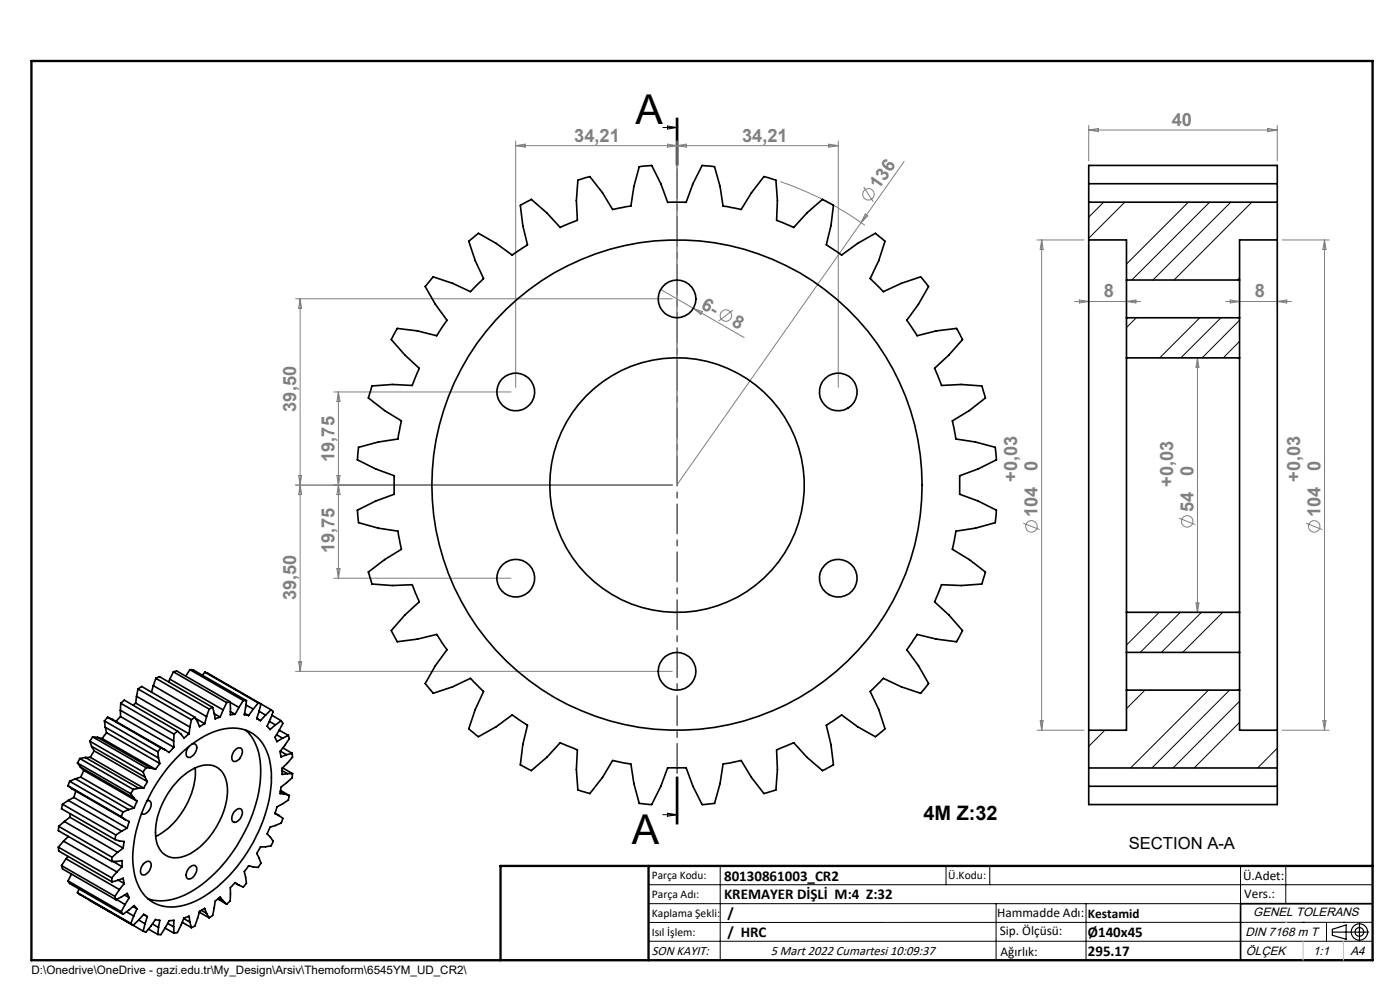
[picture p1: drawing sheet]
<svg xmlns="http://www.w3.org/2000/svg" width="297mm" height="210mm" viewBox="0 0 297 210" stroke-linecap="round" stroke-linejoin="round" font-family="sans-serif">
<g fill="none" stroke="#808080" stroke-width=".21">
<path d="M109.4 29.9v52.3M109.4 30.9h68.4M109.4 30.9l2-.3v.6zM141.6 30.6l4 .6v-.6l-4 .6zM143.6 29.9v72M165.6 38.5a68.1 68.1 0 0 1 17.9 9.3M175.8 30.6l2 .3-2 .3zM177.8 29.9v52.3M183.2 39.6l2 3.2M191.8 34.2l-9.1 13M231 26.6v7.5M231 27.6h40"/>
<path d="M231 27.6l2-.3v.6zM269 27.3l2 .3-2 .3zM271 26.6v7.5M182.7 47.2l-39.1 55.7M183.6 45.4l.5 .4-1.4 1.4zM220 50.9h10M221 50.9v104M221 50.9l.3 2h-.6zM231 51.9v13.1M239 51.9v13.1M263 51.9v13.1M271 51.9v13.1"/>
<path d="M272 50.9h10M281 50.9l.3 2h-.7zM281 50.9v104M62.7 63.4h79.9M63.7 63.4v79M63.7 63.4l.3 2h-.6zM140.2 61.4l6.9 4M147.1 65.4l10.8 6.2M147.1 65.4l1.9 .7-.3 .6zM155.5 65.8l-3 2.3M228 64h14M229 63.6l2 .4-2 .3z"/>
<path d="M239 64l2-.4v.7zM254 75.9v54M254 75.9l.4 2h-.7zM260 64h14M261 63.6l2 .4-2 .3zM271 64l2-.4v.7zM70.8 83.1h37.6M71.8 83.1v39.6M71.8 83.1l.3 2.1h-.6zM62.7 102.9h79.9M63.4 100.9l.6 4h-.6l.6-4zM71.5 100.9h.6l-.3 2z"/>
<path d="M71.8 102.9l.3 2h-.6zM217.1 111l3.5 1.4M250.1 109.9l3.5 1.4M277.1 111l3.4 1.4M70.8 122.7h37.6M71.5 120.6h.6l-.3 2.1zM253.7 127.9h.7l-.4 2zM62.7 142.4h79.9M63.4 140.4h.6l-.3 2zM220 154.9h10M220.7 152.9h.6l-.3 2zM272 154.9h10"/>
<path d="M280.6 152.9h.7l-.3 2z"/>
<circle cx="184.2" cy="41.2" r="1.22"/>
<circle cx="154" cy="66.9" r="1.22"/>
<circle cx="218.8" cy="111.7" r="1.21"/>
<circle cx="251.8" cy="110.6" r="1.22"/>
<circle cx="278.8" cy="111.7" r="1.22"/>
</g>
<g fill="none" stroke="#000" stroke-width=".25">
<path d="M282.6 197.7h7.8M282.6 197.1l3-.9v3l-3-.8zM288.4 195.8v3.8M106.2 203.7h185"/>
<circle cx="288.4" cy="197.7" r="1.74"/>
<circle cx="288.4" cy="197.7" r=".93"/>
</g>
<path d="M143.6 25v149.8" fill="none" stroke="#000" stroke-width=".21" stroke-dasharray="6.3 1.3 1.3 1.3" stroke-dashoffset="-.6"/>
<g fill="none" stroke="#000" stroke-width=".21">
<path d="M140.6 27h3M141.6 26.7l2 .3-2 .4zM143.5 25v10M143.6 25v10M143.8 25v10M234.1 42.9l-3.1 3.2M238.6 42.9l-7.6 7.6M252.1 42.9l-13.1 13.1M256.6 42.9l-16.5 16.5M261.1 42.9l-16.5 16.5M263 58.9l-.5 .5M265.6 42.9l-16.5 16.5"/>
<path d="M241.1 67.4l-2.1 2.1M254.5 67.4l-8.5 8.5M259 67.4l-8.5 8.5M263 67.9l-8 8M263 72.4l-3.5 3.5M245.9 129.9l-6.9 6.9M250.4 129.9l-8.5 8.5M254.9 129.9l-8.5 8.5M259.4 129.9l-8.5 8.5M234.4 154.9l-3.4 3.4M242.9 146.4l-3.9 3.9M256.4 146.4l-16.5 16.5"/>
<path d="M260.8 146.4l-16.4 16.5M263 148.8l-14.2 14.1M263 153.2l-9.7 9.7M271 158.7l-4.2 4.2M140.6 172.8h3M141.6 172.5l2 .3-2 .3zM143.5 164.8v10M143.6 164.8v10M143.8 164.8v10zM137.6 187.7h153.6M137.6 191.7h153.6M137.6 199.7h153.6"/>
<path d="M152.8 183.7v20M200.7 183.7v4M210 183.7v4M211.3 191.7v12M230.4 191.7v12M263.2 183.7v20M272.8 183.7v8M276.4 195.6h.1M281.4 195.6v4.1M285 195.6h.1M291.2 195.6l-153.6 .1"/>
</g>
<g fill="none" stroke="#000" stroke-width=".35">
<path d="M231 39h40M99.4 51.2l2.1-1.7 3.8 2.1 3.4 2.5 2.8-1.9 .4-.3-1-4-.5-4.3 2.3-1.3 3.3 2.8 2.9 3.2 3.6-1.6-.2-4.2 .3-4.3 2.5-.7 2.7 3.4 2.2 3.5 3.8-.7 .7-4.2 1.1-4.1 .4-.1 2.3-.2 1.9 3.9 1.4 3.9h4l1.4-3.9 1.9-3.9 1.4 .1 1.3 .2 1.2 4.1 .6 4.2 3.8 .7 2.2-3.5 2.7-3.4 2.5 .7 .3 4.3-.2 4.2 3.7 1.6 2.8-3.2 3.3-2.8 2.3 1.3-.5 4.3-1 4 3.2 2.2 3.4-2.5 3.8-2.1 2 1.7-1.3 4.1-1.8 3.8 2.8 2.8 3.8-1.8 4.1-1.4 .5 .5 1.2 1.6-2.2 3.7-2.4 3.4 2.2 3.3 4-1 4.3-.5 1.3 2.3-2.9 3.3-3 2.8 1.4 3.7 4.2-.2 4.4 .3 .8 2.5-3.5 2.7-3.6 2.2 .8 3.8 4.1 .7 4.2 1.1 .3 2.6-3.9 2-3.9 1.4v3.9l3.9 1.5 3.9 1.9-.1 .7-.2 2-4.2 1.1-4.1 .7-.8 3.8 3.6 2.2 3.5 2.6-.8 2.6-4.4 .3-4.2-.2-1.4 3.7 3 2.8 2.9 3.3-1.3 2.3-4.3-.5-4-1-2.2 3.2 2.4 3.4 2.2 3.8-1.7 2.1-4.1-1.4-3.8-1.8-2.8 2.8 1.8 3.8 1.3 4.1-.7 .6-1.3 1.1-3.8-2.1-3.4-2.5-3.2 2.1 1 4.1 .5 4.3-2.3 1.3-3.3-2.9-2.8-3.1-3.7 1.6 .2 4.1-.3 4.4-2.5 .7-2.7-3.4-2.2-3.6-3.8 .8-.6 4.1-1.2 4.2-2.7 .3-1.9-3.9-1.4-3.9h-4l-1.4 3.9-1.9 3.9h-.4l-2.3-.3-1.1-4.2-.7-4.1-3.8-.8-2.2 3.6-2.7 3.4-2.5-.7-.3-4.4 .2-4.1-3.6-1.6-2.9 3.1-3.3 2.9-2.3-1.3 .5-4.3 1-4.1-3.2-2.1-3.4 2.5-3.8 2.1-2.1-1.7 1.4-4.1 1.8-3.8-2.8-2.8-3.8 1.8-4.1 1.4-1.7-2.1 2.2-3.8 2.4-3.4-2.2-3.2-4 1-4.3 .5-1.3-2.3 2.9-3.3 3-2.8-1.4-3.7-4.2 .2-4.4-.3-.8-2.6 3.5-2.6 3.6-2.2-.8-3.8-4.1-.7-4.2-1.1-.3-2.7 3.9-1.9 3.9-1.5v-3.9l-3.9-1.4-3.9-2 .1-1 .2-1.6 4.2-1.1 4.1-.7 .8-3.8-3.6-2.2-3.5-2.7 .8-2.5 4.4-.3 4.2 .2 1.4-3.7-3-2.8-2.9-3.3 1.3-2.3 4.3 .5 4 1 2.2-3.3-2.4-3.4-2.2-3.7 1.7-2.1 4.1 1.4 3.8 1.8 2.8-2.8-1.8-3.8zM231 50.9v104M231 50.9h8v8.5M231 50.9v-15.8h40v15.8M231 42.9h40M239 59.4v8M239 59.4h24M263 59.4v8M271 50.9v104M271 50.9h-8v8.5M239 75.9v54"/>
<path d="M239 67.4v8.5M239 67.4h24M239 75.9h24M263 75.9v54M263 67.4v8.5M239 138.4v8M239 129.9v8.5M239 138.4h24M239 129.9h24M263 138.4v8M263 129.9v8.5M19 157.2l11.4 6.6"/>
<path d="M19 157.2l.4 1.1M19.4 158.3l11.4 6.5M19.4 158.3l.6 1M19.6 156.3l-.6 .9M19.6 156.3l11.4 6.5M19.6 156.3l1.1 .1M20 159.3l-.8 1.3M20 159.3l11.3 6.5M20.7 156.4l11.3 6.5M20.7 156.4l1 .3M21.7 156.7l11.3 6.5M22.2 152.9l11.3 6.6"/>
<path d="M22.2 152.9l.1 1.4M22.3 154.3l11.3 6.5M22.3 154.3l.3 1.1M22.6 155.4l-.9 1.3M22.6 155.4l11.3 6.6M22.8 152.1l-.6 .8M22.8 152.1l11.3 6.6M22.8 152.1l.9 .4 11.4 6.6M25.5 150.7l11.3 6.5M25.5 150.7l.1 1.3M25.6 152l-1 1M25.6 152l11.3 6.5"/>
<path d="M25.6 149.2l.8-.7 11.2 6.6M25.6 149.2l11.3 6.5M25.6 149.2l-.1 1.5M28.8 149.1l-.6 .5M28.8 149.1l11.3 6.6M29 147.7l11.3 6.5M29 147.7l-.2 1.4M29.3 146.1l.8-.5 11.2 6.5M29.3 146.1l11.3 6.6M29.3 146.1l-.3 1.6M32.5 145.4l11.3 6.6M32.5 145.4l-.4 1.4"/>
<path d="M33.1 143.9l.7-.4 11.3 6.6M33.1 143.9l11.3 6.5M33.1 143.9l-.6 1.5M33.5 159.5l.1 1.3M34.1 158.7l-.6 .8M34.1 158.7l1 .4M36 144.1l11.3 6.5M36 144.1l-.2 .6M36.8 142.5l.7-.2 11.3 6.6M36.8 142.5l11.3 6.5M36.8 142.5l-.8 1.6M36.8 157.2l.1 1.3"/>
<path d="M36.9 158.5l-1 1.1-.8-.5M36.9 155.7l-.1 1.5M37.6 155.1l-.7 .6M37.6 155.1l.8 .6 .6 .9 1.1-.9M40.3 142.1h.7l11.3 6.5M40.3 154.2l-.2 1.5M40.3 142.1l11.3 6.5M40.3 142.1l-.9 1.3M40.6 152.7l-.3 1.5M40.8 157.8a.76 .76 0 0 1 .8 .2 .76 .76 0 0 1 .1 .9 2.02 2.02 0 0 1-1.8 1.7 1.47 1.47 0 0 1 .2-2.2M41.3 152.1l-.7 .6M41.3 152.1l1 2.1 1.1-.7"/>
<path d="M41.5 152.4l1.9 1.1M43.5 142.6l.6 .2 11.3 6.5M43.5 142.6l11.3 6.5M43.5 142.6l-.6 .6M43.8 152l-.4 1.5M44.4 150.4l-.6 1.6M45.1 150.1l-.7 .3M45.1 150.1l.5 2.4 1.1-.4M45.5 151.4l1.2 .7M47.3 150.6l-.6 1.5M48.1 149l-.8 1.6M48.8 148.9l-.7 .1"/>
<path d="M48.8 148.9l.1 2.7 1-.1M48.8 149l1.9 1.1M48.9 150.9l1 .6M49.7 159.3a.92 .92 0 0 1 .8-.7 .92 .92 0 0 1 .9 .5 1.91 1.91 0 0 1-1.9 2.4 1.72 1.72 0 0 1 .2-2.2zM50.7 150.1l-.8 1.4M51.6 148.6h.7M51.6 148.6l-.9 1.5M51.9 151.3l.8 .5M52.1 154.9a11 11 0 0 1 3.2 8.7 32.5 32.5 0 0 1-10.7 22.5 16.3 16.3 0 0 1-10.6 5l-2.6-.4M52.2 149.5l1.5 .9M52.3 148.6l-.5 3 .9 .2M53.7 150.4l-1 1.4"/>
<path d="M54.5 152.4l.4 .2M54.8 149.1l.6 .2M54.8 149.1l-1.1 1.3M55 150.9l-.5 1.5 .7 .5 1.1-1.2M55 150.9l1.3 .8M55.4 149.3l-.4 1.6M55.4 149.3l2.1 1.3M57.1 153l1.3 .8M57.5 150.6l.5 .3-1.3 3.1 .6 .8 1.1-1M57.5 150.6l-1.2 1.1M57.7 151.7l2 1.2M58.7 155.8l1.2 .8"/>
<path d="M59.2 154.9l2 1.1M59.5 159.3l1.3 .8M59.7 152.9l.3 .5-1.7 3 .4 .9 1.2-.7M59.7 152.9l-1.3 .9M60 158.6l2 1.2M61.2 156l.2 .7-2 2.7 .2 1.2 1.2-.5M61.2 156l-1.3 .6M62 159.8l.1 .8-2.3 2.4v1.3l1.2-.2M62 159.8l-1.2 .3M231 154.9v15.8h40v-15.8M239 146.4v8.5h-8M239 146.4h24"/>
<path d="M263 146.4v8.5h8M12.4 179.7l.1 .8 11.3 6.6M12.4 179.7l11.3 6.5M12.5 175.3l-.1 .9 11.3 6.5M12.5 175.3l11.3 6.5M13.3 170.6l-.2 .9 11.3 6.6M13.3 170.6l11.3 6.5M13.5 178.4l11.3 6.6M13.5 178.4l-1.1 1.3M13.7 174.3l11.2 6.5M13.7 174.3l-1.2 1M14.4 166.7l11.3 6.5"/>
<path d="M14.4 166.7l.8 .6 11.3 6.5M14.5 169.8l11.3 6.5M14.5 169.8l-1.2 .8M14.5 177.4l-1 1M14.8 165.7l-.4 1M14.8 165.7l11.3 6.6M14.8 173.3l11.3 6.6M14.8 173.3l-1.1 1M14.9 172.6l-.1 .7M15.7 169.1l11.3 6.6M15.7 169.1l-1.2 .7M16 165.2l11.3 6.5"/>
<path d="M16 165.2l-1.2 .5M16.1 167.8l-.4 1.3M16.4 161.8l11.4 6.6M16.4 161.8l.7 .9M16.9 160.9l-.5 .9M16.9 160.9l11.4 6.6M17.1 162.7l11.3 6.6M17.1 162.7l.7 .7M17.1 164.8l11.4 6.6M17.1 164.8l-1.1 .4M17.8 163.4l-.7 1.4M17.8 163.4l11.3 6.6"/>
<path d="M18.1 160.7l-1.2 .2M18.1 160.7l11.3 6.5M19.2 160.6l11.3 6.6M19.2 160.6l-1.1 .1M24.4 178.1l.9 .3 1.1 .1-.3 1.4M24.6 177.1l-.2 1M25.7 173.2l.8 .6M25.8 176.3l-1.2 .8M26.1 172.3l-.4 .9M26.1 179.9l-1.2 .9M26.5 173.8l.9 .5-.4 1.4M27 175.7l-1.2 .6"/>
<path d="M27.3 171.7l-1.2 .6M27.8 168.4l.6 .9M28.3 167.5l-.5 .9M28.4 169.3l.7 .7M28.5 171.4l-1.2 .3M29.1 170l-.6 1.4M29.4 167.2l-1.1 .3M30.4 163.8l.4 1M30.5 167.2h-1.1M30.8 164.8l.5 1M31 162.8l-.6 1M31 162.8l1 .1"/>
<path d="M31.2 169.8a.78 .78 0 0 1 .8 .3 .78 .78 0 0 1 0 .9 1.67 1.67 0 0 1-2 1.6M31.3 165.8l-.8 1.4M32 162.9l1 .3M33.6 160.8l.3 1.2M33.9 162l-.9 1.2M37.9 165.4a9.1 9.1 0 0 1 6.3-3.1 4.3 4.3 0 0 1 4 4.3 16.5 16.5 0 0 1-7.1 14 5.4 5.4 0 0 1-6.4 .5 6.6 6.6 0 0 1-1.6-6.2 17.8 17.8 0 0 1 4.8-9.5zM38 160.2a18 18 0 0 1 10.6-5.7 7.6 7.6 0 0 1 8.3 5.7 22.9 22.9 0 0 1-1.5 14.9 31 31 0 0 1-13.9 16 9.5 9.5 0 0 1-9.5 0 10.2 10.2 0 0 1-3.8-8.2 32 32 0 0 1 8.9-21.8zM41.4 162.9a16.4 16.4 0 0 1-8.4 14.5M49.6 172.3l.5-.5a.78 .78 0 0 1 1.1-.1 .78 .78 0 0 1 .2 1 1.87 1.87 0 0 1-1.9 1.7 1.57 1.57 0 0 1 .1-2.1zM58.3 172.5l.9 .5M59.2 173l.8 .6-.3 1-2.4 .9-.6 1.4 1.3 1.6-.5 .9-2.3 .3-.7 1.3 .5 1 .3 1.2-.5 .8-2.1-.4-.9 1.3 .5 2.5-.7 .8-.9-.4M59.5 167.9l.9 .5"/>
<path d="M59.5 167.7l1.9 1.1M59.8 163.5l1.2 .6M59.9 162.9l2.2 1.2M60.4 168.4l1 .4M61 164.1h1.1M61.4 168.8l-.2 .9-2.5 1.5-.4 1.4 .9 .4M62.1 164.1l-.1 .9-2.4 2-.2 1.3 1 .1M231 162.9h40M231 166.8h40M13.1 183.6l.2 .7 11.3 6.5M13.1 183.6l11.3 6.5M14 182.2l11.3 6.5"/>
<path d="M14 182.2l-.9 1.4M14.4 186.9l.4 .5 11.3 6.5M14.4 181.7l-.4 .5M14.4 186.9l11.3 6.5M15.2 185.4l-.8 1.5M16.4 189.4l14 8.1M16.4 189.4l11.4 6.5M16.8 188.6l-.4 .8M19 191h.1M23.7 186.2l.1 .9M23.7 182.7l2.2-.1v1.3M23.8 187.1l2.3-.8 .3 1.1"/>
<path d="M23.8 181.8l-.1 .9M24 182.7l1.9 1.2M24.4 190.1l.2 .7M24.7 190.8l1.8 1.1M24.8 185l-1.1 1.2M24.9 180.8l-1.1 1M25.1 186.7l1.3 .7M25.3 188.7l-.9 1.4M25.7 193.4l.4 .5M25.9 183.9l-1.1 1.1M26.4 187.4l-1.1 1.3M26.4 189.9l1 .5"/>
<path d="M26.5 191.9l-.8 1.5M26.8 193.4l1.6 .9M27.4 190.4l-.4-.9-2.4 1.3M27.4 190.4l-.9 1.5M28.2 192.3l.9 .5M28.4 194.3l-.6 1.6M29.1 192.8l-.6-.7-2.4 1.8M29.1 192.8l-.7 1.5M29.4 195.1l1.1-1.2 .8 .5-.5 1.6M29.4 195.1l-1.1 1.2-.5-.4M29.4 195.1l1.4 .9M30.4 183.3l.2-.2a.79 .79 0 0 1 1-.4 .79 .79 0 0 1 .5 1 2.1 2.1 0 0 1-1.8 1.9 1.25 1.25 0 0 1-.1-2z"/>
<path d="M30.5 194l.4 .2M30.8 196l-.4 1.5M31.5 197.1l2 1.1M32.3 196l1.3 .7M33.6 196.7l.3-1.5-.9-.2-2 2.7-.6-.2M33.6 196.7l-.1 1.5M35 196.9l1.9 1.1M35.6 195.9l1.2 .7M36.8 196.6l.1-1.4-1 .1-1.8 3-.6-.1M36.8 196.6l.1 1.4M38.7 195.6l1.9 1.2M39 194.8l1.3 .8"/>
<path d="M40.1 184.1l.3-.2a.79 .79 0 0 1 1-.3 .79 .79 0 0 1 .3 1.1 2.02 2.02 0 0 1-1.8 1.7 1.4 1.4 0 0 1 0-2zM40.3 195.6l-.2-1.3-1.1 .4-1.4 3.1-.7 .2M40.3 195.6l.3 1.2M42.3 193.5l2.1 1.2M42.7 193.1l1.1 .6M43.8 193.7l-.4-1-1.1 .6-1 3.1-.7 .4M43.8 193.7l.6 1M46.2 190.7l1.9 1.1M46.4 190.6l.9 .5M47.3 191.1l-.6-.8-1.1 .9-.5 3-.7 .5M47.3 191.1l.8 .7M49.8 187.3l.9 .5"/>
<path d="M50.7 187.8l-.8-.6-1 1.1-.1 2.8-.7 .7M291.2 191.7h-28v12"/>
<circle cx="143.6" cy="63.4" r="4"/>
<circle cx="109.4" cy="83.2" r="4"/>
<circle cx="177.8" cy="83.1" r="4"/>
<circle cx="143.6" cy="102.9" r="52"/>
<circle cx="143.6" cy="102.9" r="27"/>
<circle cx="109.4" cy="122.7" r="4"/>
<circle cx="177.8" cy="122.6" r="4"/>
<circle cx="143.6" cy="142.4" r="4"/>
</g>
<path d="M6.7 12.9h284.5v190.8h-284.5zM137.6 183.7v20M291.2 183.7h-185v20" fill="none" stroke="#000" stroke-width=".5"/>
<path d="M276.4 199.7v4M285 199.7v4" fill="none" stroke="#c0c0c0" stroke-width=".21"/>
<path d="M272.8 195.6h.1" fill="none" stroke="#c0c0c0" stroke-width=".25"/>
<g font-size="8.7">
<text x="134.8" y="26.4">A</text>
<text x="134" y="178.9">A</text>
</g>
<text font-size="4.2" x="195.9" y="174">4M Z:32</text>
<g font-size="3.9" fill="#808080">
<text x="248.6" y="26.7">40</text>
<text x="121.8" y="30">34,21</text>
<text x="157.4" y="30">34,21</text>
<text x="186.5" y="40.3" transform="rotate(-55 186.5 40.3)">136</text>
<text x="148.5" y="65.3" transform="rotate(30 148.5 65.3)">6-</text>
<text x="234.2" y="63.1">8</text>
<text x="266.2" y="63.1">8</text>
<text x="155.1" y="69" transform="rotate(30 155.1 69)">8</text>
<text x="62.8" y="87.3" transform="rotate(-90 62.8 87.3)">39,50</text>
<text x="71" y="98" transform="rotate(-90 71 98)">19,75</text>
<text x="220.1" y="99.9" transform="rotate(-90 220.1 99.9)">0</text>
<text x="253.2" y="101" transform="rotate(-90 253.2 101)">0</text>
<text x="280.1" y="99.9" transform="rotate(-90 280.1 99.9)">0</text>
<text x="215.8" y="102.2" transform="rotate(-90 215.8 102.2)">+0,03</text>
<text x="248.9" y="103.2" transform="rotate(-90 248.9 103.2)">+0,03</text>
<text x="275.8" y="102.2" transform="rotate(-90 275.8 102.2)">+0,03</text>
<text x="220.1" y="109.7" transform="rotate(-90 220.1 109.7)">104</text>
<text x="253.2" y="108.6" transform="rotate(-90 253.2 108.6)">54</text>
<text x="280.1" y="109.7" transform="rotate(-90 280.1 109.7)">104</text>
<text x="71" y="117.3" transform="rotate(-90 71 117.3)">19,75</text>
<text x="62.8" y="127.4" transform="rotate(-90 62.8 127.4)">39,50</text>
</g>
<text font-size="3.5" x="239.5" y="180.1">SECTION A-A</text>
<g font-size="3.2">
<text x="153.6" y="190.8">KREMAYER DİŞLİ M:4 Z:32</text>
<text x="153.6" y="186.8">80130861003_CR2</text>
<text x="154.3" y="194.8">/</text>
<text x="154.3" y="198.8">/ HRC</text>
<text x="230.8" y="198.7">Ø140x45</text>
<text x="230.8" y="202.8">295.17</text>
</g>
<g font-size="2.8">
<text x="263.7" y="186.7">Ü.Adet:</text>
<text x="263.9" y="190.5">Vers.:</text>
<text x="211.5" y="194.5">Hammadde Adı:</text>
<text x="230.8" y="194.7">Kestamid</text>
<text x="138.3" y="202.6">SON KAYIT:</text>
<text x="163.5" y="202.6">5 Mart 2022 Cumartesi 10:09:37</text>
<text x="212.1" y="198.4">Sip. Ölçüsü:</text>
<text x="212.2" y="202.7">Ağırlık:</text>
</g>
<g font-size="2.6">
<text x="265.9" y="194.4">GENEL TOLERANS</text>
<text x="264.2" y="198.5">DIN 7168 m T</text>
<text x="264.3" y="202.6">ÖLÇEK</text>
<text x="278.5" y="202.6">1:1</text>
<text x="286.5" y="202.6">A4</text>
</g>
<g font-size="2.5">
<text x="138.3" y="186.4">Parça Kodu:</text>
<text x="138.3" y="190.5">Parça Adı:</text>
<text x="201.2" y="186.5">Ü.Kodu:</text>
<text x="138.3" y="194.5">Kaplama Şekli:</text>
<text x="138.3" y="198.6">Isıl İşlem:</text>
<text x="6.7" y="206.7">D:\Onedrive\OneDrive - gazi.edu.tr\My_Design\Arsiv\Themoform\6545YM_UD_CR2\</text>
</g>
</svg>
